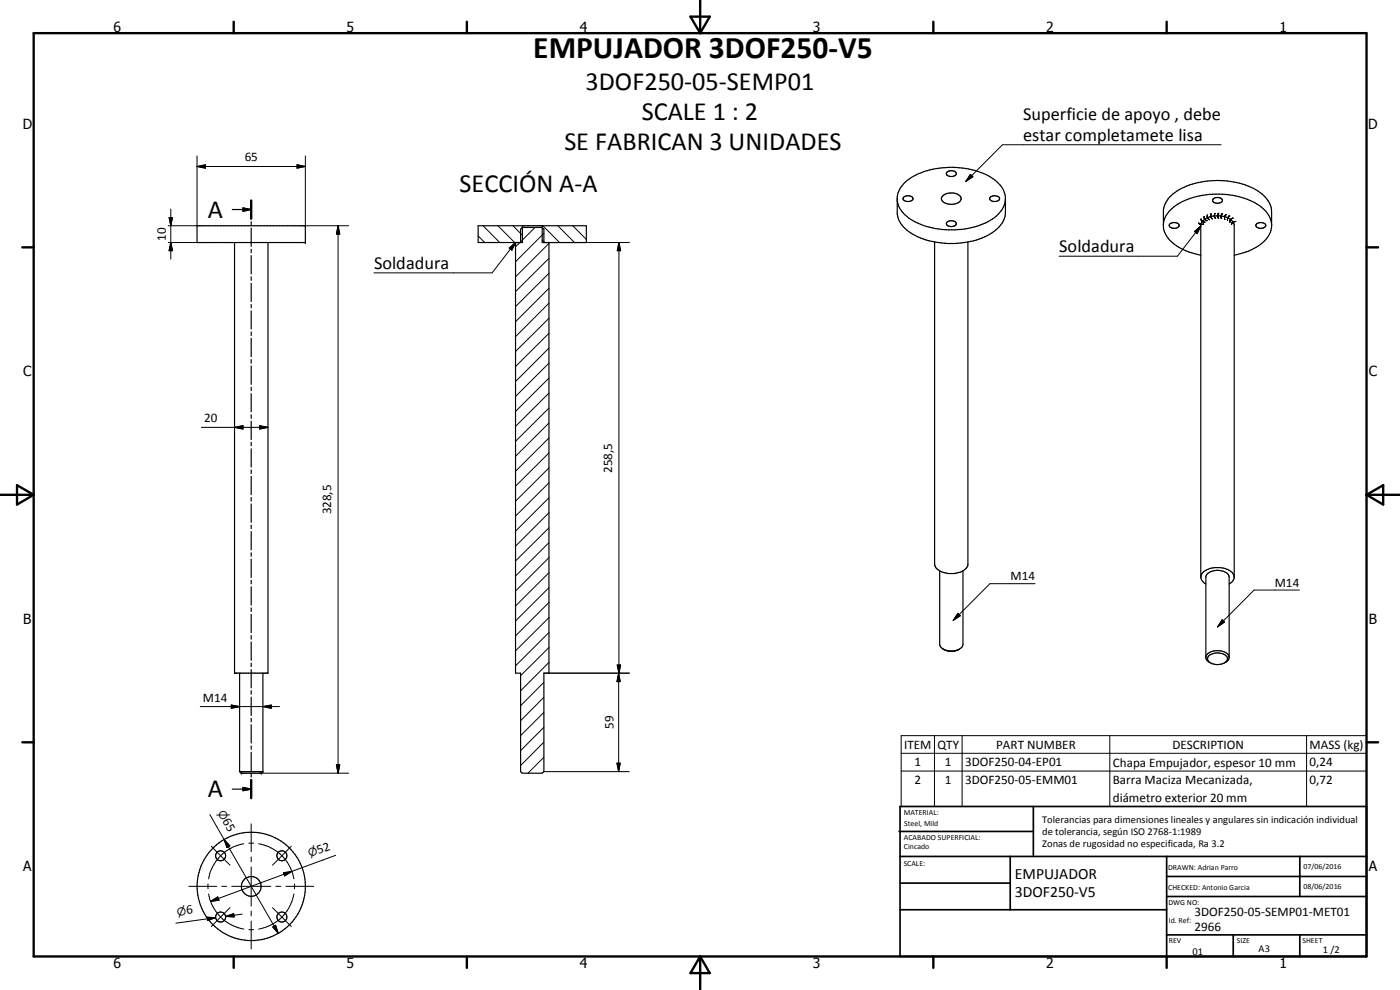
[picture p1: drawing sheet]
<svg xmlns="http://www.w3.org/2000/svg" width="420mm" height="297mm" viewBox="0 0 420 297" stroke-linecap="round" stroke-linejoin="round" font-family="sans-serif">
<g fill="none" stroke="#000" stroke-width=".35">
<path d="M271.1 59.3a1.87 1.87 0 0 1 2.9 .3 1.7 1.7 0 0 1-3 0zM271.2 55.1a20.4 20.4 0 0 1 14.7-4.9 21.3 21.3 0 0 1 13.3 4.3 6.8 6.8 0 0 1 2.5 4.9v4.3a8.6 8.6 0 0 1-5.4 7 24.9 24.9 0 0 1-23.6-1.2 8 8 0 0 1-3.4-5.2v-5.3l.7-2.3zM282.9 58.8l.2-.2a4.4 4.4 0 0 1 3.8-.5 1.47 1.47 0 0 1 1.2 2.3 3.7 3.7 0 0 1-5.6-.7zM284.3 51.6a1.83 1.83 0 0 1 2.7 .5 1.73 1.73 0 0 1-3 0zM297.3 59.1a1.82 1.82 0 0 1 2.7 .5 1.73 1.73 0 0 1-3 0zM301.7 59.9a9.5 9.5 0 0 1-6.8 7.3 25 25 0 0 1-22.2-1.8 7.7 7.7 0 0 1-3.4-5.3M364.1 59.6a1.64 1.64 0 0 1 2.7 .7 1.77 1.77 0 0 1-2.9-.2zM59.1 67.7h32.5v5.1h-32.5zM69.7 62.9h5.7M70.4 72.8v129.2h10v-129.2M72.9 62.4l2.5 .5-2.5 .5zM75.4 60.2v5.4"/>
<path d="M75.4 66.5v1.1M75.4 68.5v5.4M75.4 74.8v1M75.4 76.7v5.5M154.7 72.8v129.2h1.5v29.5l.5 .5h6l.5-.5v-29.5h1.5v-129.2M156.2 72.8v-4.1l.5-.5h6l.5 .5v4.1M156.8 67.7v5.1h-13.3v-5.1h32.5v5.1h-13.3v-5.1M280.5 72.6v96.6a3.2 3.2 0 0 0 2.7 2.5 6.7 6.7 0 0 0 6.8-1.3l.5-.9v-96.9M284.4 66.5a1.59 1.59 0 0 1 2.6 .8 1.77 1.77 0 0 1-3-.2zM349.2 67.4a8.8 8.8 0 0 1 5.7-6.9 25.2 25.2 0 0 1 23 1.2 7.9 7.9 0 0 1 3.7 5.7M351 67.3a1.9 1.9 0 0 1 2.9 .3 1.69 1.69 0 0 1-3 0zM360.4 76.6a15.8 15.8 0 0 1-10.3-5.8l-.9-2.2v-5.6a8.7 8.7 0 0 1 5.4-6.5 25.4 25.4 0 0 1 23 .8 7.9 7.9 0 0 1 4 6.2v4.5a8.6 8.6 0 0 1-5.3 6.5l-2.3 1.1-3.6 1"/>
<path d="M377.1 67.1a1.86 1.86 0 0 1 2.8 .5 1.69 1.69 0 0 1-3 0zM75.4 83.1v1M75.4 85v5.5M75.4 91.4v1M75.4 93.3v5.4M75.4 99.6v1.1M75.4 101.5v5.5M75.4 107.9v1.1M75.4 109.8v5.5M75.4 116.2v1M75.4 118.1v5.5M75.4 124.5v1"/>
<path d="M75.4 126.4v5.5M75.4 132.7v1.1M75.4 134.7v5.4M75.4 141v1.1M75.4 142.9v5.5M75.4 149.3v1.1M75.4 151.2v5.5M75.4 157.6v1M75.4 159.5v5.5M75.4 165.9v1M75.4 167.8v5.5M75.4 174.1v1.1"/>
<path d="M75.4 176.1v5.4M282 171.3v22.2l.5 .8 .9 .6M289 171.3v22l-.3 .8-.7 .6M360.4 173.1v-105.5a4 4 0 0 1 4.2-2.8 6.1 6.1 0 0 1 5 1.4l.7 .8 .1 .6v105.5M361.9 175.2a2.19 2.19 0 0 1-1.5-2.2 2.19 2.19 0 0 1 1.7-2l.4-.2a7.9 7.9 0 0 1 5.2-.2 2.82 2.82 0 0 1 2.7 2.9l-.8 1.3-.7 .4M75.4 182.4v1.1M75.4 184.3v5.5M75.4 190.7v1.1M75.4 192.6v5.5M75.4 199v1M288 194.7a4.6 4.6 0 0 1-4.6 .2M288 194.7a5.3 5.3 0 0 1-4.6 .2"/>
<path d="M361.9 197a4.4 4.4 0 0 1 5.6-1.4l1.1 .9 .3 .7M362.8 196.8a4.1 4.1 0 0 1 5.5 .5 1.87 1.87 0 0 1-2.1 2 3.2 3.2 0 0 1-3.8-1.4zM368.9 197.2l-.3 .8-1.1 .9M368.9 197.2v-24.1a3.2 3.2 0 0 0-3.5-2 3.7 3.7 0 0 0-3.5 1.8v24.6l.3 .5 1.1 .9M71.9 202v29.5M75.4 200.9v5.5M75.4 207.3v1M75.4 209.2v5.5M75.4 215.5v1.1M75.4 217.5v5.4M78.9 202v29.5M69.7 236.8h5.7"/>
<path d="M71.9 231.5l.5 .5h6l.5-.5M71.9 231.5h7M72.9 236.3l2.5 .5-2.5 .4zM75.4 223.8v1M75.4 225.7v5.5M75.4 232.1v1M75.4 234v5.5"/>
<circle cx="66.2" cy="256.8" r="1.51"/>
<circle cx="84.6" cy="256.8" r="1.51"/>
<circle cx="66.2" cy="275.1" r="1.5"/>
<circle cx="75.4" cy="266" r="16.3"/>
<circle cx="75.4" cy="266" r="2.96"/>
<circle cx="84.6" cy="275.2" r="1.51"/>
</g>
<g fill="#000">
<circle cx="91.6" cy="72.8" r=".18"/>
<circle cx="91.6" cy="67.7" r=".18"/>
<circle cx="156.8" cy="67.7" r=".18"/>
<circle cx="72.4" cy="232" r=".18"/>
<circle cx="78.4" cy="232" r=".18"/>
<circle cx="78.9" cy="231.5" r=".18"/>
</g>
<g fill="none" stroke="#000" stroke-width=".3">
<path d="M59.1 50l2.6-.6v1.1zM59.1 46.8v20.9h-8.6M59.1 50h32.5M89.1 49.4l2.5 .6-2.5 .5zM91.6 46.8v20.9h13M291.2 52.3l.8 .7-2.2 1.4zM366.5 43.4h-65.6l-11.1 11M50.5 72.8h8.6M50.7 65.3h1.1l-.5 2.4zM51.3 72.8l.5 2.4h-1.1zM51.3 62.7v15.1M101.5 67.7l.5 2.5h-1z"/>
<path d="M101.5 67.7v164.3M143.5 70.8l2 2M145 67.7l5 5.1M149.4 67.7l5.1 5.1M152.8 74.4l1.9-1.6-1.1 2.3zM154 67.7l2.8 2.9M154.7 72.8l-7 9.1h-35.5M156 72.8l-1.3 1.2M160.6 68.2l-4.4 4.4M162.7 72l.7 .8M162.9 67.7l5 5.1M163.2 70l-8.5 8.5"/>
<path d="M164.7 77.5l-10 10M164.7 73l-10 10.1M164.7 72.8h24.2M167.4 67.7l5 5.1M171.9 67.7l4.1 4.1M185.7 72.8l.6 2.4h-1.1zM185.7 72.8v129.2M358.5 69.5l1.9-1.7-1.1 2.3zM359.7 66.9l.6 .4 .9-.1M360.4 67.8l-7.1 9.1h-35.4M360.5 65.7a1.01 1.01 0 0 0 1.1 1M361.4 65l.1 .7 .7 .5"/>
<path d="M362.4 64.5v.9l.6 .5M363.5 64.2l-.1 .9 .4 .6M364.6 64l-.2 .7 .4 .8M365.7 64l-.2 .6 .2 .9M366.8 64.1l-.4 .8 .2 .7M368 64.4l-.5 .8 .1 .6M369.1 64.8l-.6 .6-.1 .8M370 65.4l-.7 .6-.2 .6M370.9 66.5l-.9 .2-.4 .6M164.7 100l-10 10M164.7 95.5l-10 10M164.7 91l-10 10"/>
<path d="M164.7 86.5l-10 10M164.7 82l-10 10M164.7 117.9l-10 10M164.7 113.5l-10 9.9M164.7 109l-10 10M164.7 104.4l-10 10.1M60.4 128.2h20M70.4 128.2l2.5-.5v1zM77.9 127.7l2.5 .5-2.5 .5zM164.7 135.9l-10 10M164.7 131.4l-10 10M164.7 126.9l-10 10"/>
<path d="M164.7 122.4l-10 10M164.7 158.4l-10 9.9M164.7 153.8l-10 10.1M164.7 149.4l-10 10M164.7 144.9l-10 10M164.7 140.4l-10 10M164.7 176.3l-10 10M164.7 171.8l-10 10M164.7 167.3l-10 10M164.7 162.8l-10 10M310.6 175.1h-13.5l-11 11M390 177h-13.6l-11 11.1"/>
<path d="M164.7 198.8l-8.5 8.5M164.7 194.3l-8.5 8.4M164.7 189.8l-10 10M164.7 185.3l-10 10M164.7 180.8l-10 10M185.2 199.5h1.1l-.6 2.5zM287.5 184l.7 .7-2.1 1.4zM366.8 185.9l.7 .7-2.1 1.5zM60.1 212h23.8M69.4 211.5l2.5 .5-2.5 .5zM78.9 212l2.5-.5v1zM163.2 218.2l-7 7"/>
<path d="M163.2 213.7l-7 7M163.2 209.2l-7 7M163.2 204.7l-7 7.1M163.2 202h25.7M185.7 202l.4 2.5h-.9zM185.7 202v29.5M78.4 232h26.2M101 229.5h1l-.5 2.5zM163.2 227.2l-4.8 4.8M163.2 222.7l-7 7M163.2 231.5h25.6M185.2 229h.9l-.4 2.5z"/>
<path d="M270.5 220.7h139.6v21.3h-139.6zM270.5 226h139.6M270.5 231.4h139.6M280.4 220.7v21.3M288.7 220.7v21.3M333.1 220.7v21.3M392.1 220.7v21.3M63 244.4l4.3 7.5M63.4 253.9l2.8 2.9M66.2 256.8l2.8 2.8M66.2 256.8l-1.9 2.5a11.3 11.3 0 0 0-1.7 4.4M67.3 251.9l1.7 1.9-.9 .5z"/>
<path d="M67.3 251.9l16.2 28.1M73.2 253.2a13.2 13.2 0 0 0-7 3.6M74.7 253h1.4M75.4 247.2v8.4M75.4 257.1v1.5M77.6 253.2a13.7 13.7 0 0 1 7 3.6M84.6 256.8l-2.8 2.8M84.6 256.8a13.3 13.3 0 0 1 3.6 6.9M87.4 253.9l-2.8 2.9M100.7 256.6l-37.5 13.9M56.7 265.9h8.4M62.2 275.2l2.5 .1-2.4 .9z"/>
<path d="M62.4 265.2v1.5M62.6 268.2l.6 2.3M63.2 270.5l2.2-1.4 .3 1zM63.2 270.5l1.5 2.8 1.5 1.9M64.7 275.3l-11.9 1.7M66.2 275.2l-2.8 2.8M66.2 275.2a13.2 13.2 0 0 0 7 3.6M66.5 265.9h1.5M67.7 275l2.4-.8 .2 .9zM69 272.3l-2.8 2.9M69.5 265.9h11.8M72.7 274.3l-5 .7"/>
<path d="M74.7 278.9h1.4M75.4 260.1v11.8M75.4 273.3v1.5M75.4 276.4v8.3M81.8 272.3l2.8 2.9M81.9 278.1l.8-.5 .8 2.4zM82.8 265.9h1.5M84.6 275.2l2.8 2.8M84.6 275.2a13.7 13.7 0 0 1-7 3.6M85.1 261.9l2.5-.4-2.2 1.3zM85.8 265.9h8.3M88.2 268.2a13.3 13.3 0 0 1-3.6 7"/>
<path d="M88.4 265.2v1.5"/>
</g>
<g fill="none" stroke="#000" stroke-width=".71">
<path d="M10.1 9.9h400v277.1h-400zM70.1 6.5v3.4M140.1 6.5v3.4M207.2 5h5.8l-2.9 4.9zM210.1 0v9.9M280.1 6.5v3.4M350.1 6.5v3.4M6.7 74.2h3.4M75.4 60.2v5.4M410.1 74.2h3.5M.1 148.5h10M5.1 145.6l5 2.9-5 2.9z"/>
<path d="M410.1 148.5h10M410.1 148.5l5-2.9v5.8zM6.7 222.7h3.4M75.4 234v5.5M410.1 222.7h3.5M70.1 287v3.4M140.1 287v3.4M210.1 287v10M210.1 287l2.9 5h-5.8zM280.1 287v3.4M350.1 287v3.4"/>
</g>
<g fill="none" stroke="#000" stroke-width=".51">
<path d="M269.8 249.5h40.3M270.1 242h140v45h-140zM270.1 257h140M303.2 257v16M310.1 242v15M350.1 257v30M390.1 257v12M270.1 265h33.1M270.1 273h80M350.1 269h60M350.1 263h60M350.1 280.5h60"/>
<path d="M370.1 280.5v6.5M390.1 280.5v6.5"/>
</g>
<g fill="#000">
<path d="M59.1 50l2.6-.6v1.1zM89.1 49.4l2.5 .6-2.5 .5zM291.2 52.3l.8 .7-2.2 1.4zM50.7 65.3h1.1l-.5 2.4zM51.3 72.8l.5 2.4h-1.1zM72.9 62.4l2.5 .5-2.5 .5zM101.5 67.7l.5 2.5h-1zM152.8 74.4l1.9-1.6-1.1 2.3zM185.7 72.8l.6 2.4h-1.1zM358.5 69.5l1.9-1.7-1.1 2.3zM70.4 128.2l2.5-.5v1zM77.9 127.7l2.5 .5-2.5 .5z"/>
<path d="M185.2 199.5h1.1l-.6 2.5zM287.5 184l.7 .7-2.1 1.4zM366.8 185.9l.7 .7-2.1 1.5zM69.4 211.5l2.5 .5-2.5 .5zM78.9 212l2.5-.5v1zM185.7 202l.4 2.5h-.9zM72.9 236.3l2.5 .5-2.5 .4zM101 229.5h1l-.5 2.5zM185.2 229h.9l-.4 2.5zM67.3 251.9l1.7 1.9-.9 .5zM62.2 275.2l2.5 .1-2.4 .9zM63.2 270.5l2.2-1.4 .3 1z"/>
<path d="M67.7 275l2.4-.8 .2 .9zM81.9 278.1l.8-.5 .8 2.4zM85.1 261.9l2.5-.4-2.2 1.3z"/>
</g>
<text font-size="9.4" x="160" y="17.5">EMPUJADOR 3DOF250-V5</text>
<g font-size="7.9">
<text x="175.7" y="27">3DOF250-05-SEMP01</text>
<text x="192.6" y="36">SCALE 1 : 2</text>
<text x="169.4" y="45">SE FABRICAN 3 UNIDADES</text>
<text x="137.9" y="57.7">SECCIÓN A-A</text>
<text x="62.4" y="65.4">A</text>
<text x="62.4" y="239.3">A</text>
</g>
<g font-size="5.5">
<text x="307" y="35.9">Superficie de apoyo , debe</text>
<text x="307" y="42.2">estar completamete lisa</text>
<text x="317.9" y="75.6">Soldadura</text>
<text x="112.3" y="80.6">Soldadura</text>
</g>
<g font-size="4.7">
<text x="304.6" y="263.8">EMPUJADOR</text>
<text x="304.6" y="269.2">3DOF250-V5</text>
</g>
<g font-size="4.2">
<text x="34" y="9.6">6</text>
<text x="104" y="9.6">5</text>
<text x="174" y="9.6">4</text>
<text x="244" y="9.6">3</text>
<text x="314" y="9.6">2</text>
<text x="384" y="9.6">1</text>
<text x="6.8" y="38.7">D</text>
<text x="410.6" y="38.7">D</text>
<text x="7" y="112.9">C</text>
<text x="410.8" y="112.9">C</text>
<text x="7" y="187.1">B</text>
<text x="410.8" y="187.1">B</text>
<text x="7" y="261.4">A</text>
<text x="410.8" y="261.4">A</text>
<text x="34" y="290.4">6</text>
<text x="104" y="290.4">5</text>
<text x="174" y="290.4">4</text>
<text x="244" y="290.4">3</text>
<text x="314" y="290.4">2</text>
<text x="384" y="290.4">1</text>
</g>
<g font-size="3.9">
<text x="73.4" y="48.4">65</text>
<text x="49.7" y="72.3" transform="rotate(-90 49.7 72.3)">10</text>
<text x="61.2" y="126.7">20</text>
<text x="183.7" y="141.9" transform="rotate(-90 183.7 141.9)">258,5</text>
<text x="99.4" y="154.3" transform="rotate(-90 99.4 154.3)">328,5</text>
<text x="303.3" y="174.1">M14</text>
<text x="382.6" y="176">M14</text>
<text x="60.9" y="210.5">M14</text>
<text x="184.1" y="218.7" transform="rotate(-90 184.1 218.7)">59</text>
<text x="271.3" y="224.6">ITEM</text>
<text x="281.4" y="224.7">QTY</text>
<text x="298.9" y="224.6">PART NUMBER</text>
<text x="351.9" y="224.7">DESCRIPTION</text>
<text x="393" y="224.7">MASS (kg)</text>
<text x="274.4" y="230">1</text>
<text x="283.6" y="230">1</text>
<text x="289.6" y="230">3DOF250-04-EP01</text>
<text x="334" y="230">Chapa Empujador, espesor 10 mm</text>
<text x="393" y="230">0,24</text>
<text x="274.4" y="235.2">2</text>
<text x="283.6" y="235.2">1</text>
<text x="289.6" y="235.2">3DOF250-05-EMM01</text>
<text x="334" y="235.3">Barra Maciza Mecanizada,</text>
<text x="393" y="235.2">0,72</text>
<text x="334" y="240.7">diámetro exterior 20 mm</text>
<text x="66.7" y="246.5" transform="rotate(60 66.7 246.5)">65</text>
<text x="95.6" y="256.2" transform="rotate(-20 95.6 256.2)">52</text>
<text x="56" y="274.4" transform="rotate(-8 56 274.4)">6</text>
<text x="358.5" y="275">3DOF250-05-SEMP01-MET01</text>
<text x="358.5" y="279.4">2966</text>
</g>
<g font-size="3.3">
<text x="65.3" y="244" transform="rotate(60 65.3 244)">⌀</text>
<text x="93" y="257.2" transform="rotate(-20 93 257.2)">⌀</text>
<text x="53.3" y="274.7" transform="rotate(-8 53.3 274.7)">⌀</text>
</g>
<g font-size="3.1">
<text x="312.7" y="246.8">Tolerancias para dimensiones lineales y angulares sin indicación individual</text>
<text x="312.7" y="250.4">de tolerancia, según ISO 2768-1:1989</text>
<text x="312.7" y="254">Zonas de rugosidad no especificada, Ra 3.2</text>
<text x="357.9" y="286.4">01</text>
<text x="377.7" y="285.6">A3</text>
<text x="397" y="285.9">1 /2</text>
</g>
<g font-size="2.4">
<text x="271.2" y="244.4">MATERIAL:</text>
<text x="271.3" y="252">ACABADO SUPERFICIAL:</text>
<text x="271.4" y="247.9">Steel, Mild</text>
<text x="271.3" y="254.6">Cincado</text>
<text x="271.2" y="259.7">SCALE:</text>
<text x="350.6" y="261">DRAWN: Adrian Parro</text>
<text x="391.2" y="260.6">07/06/2016</text>
<text x="350.6" y="267">CHECKED: Antonio Garcia</text>
<text x="391.2" y="266.7">08/06/2016</text>
<text x="350.6" y="271.4">DWG NO:</text>
<text x="350.8" y="276.9">Id. Ref:</text>
<text x="350.8" y="282.8">REV</text>
<text x="371.2" y="282.9">SIZE</text>
<text x="390.9" y="282.9">SHEET</text>
</g>
</svg>
